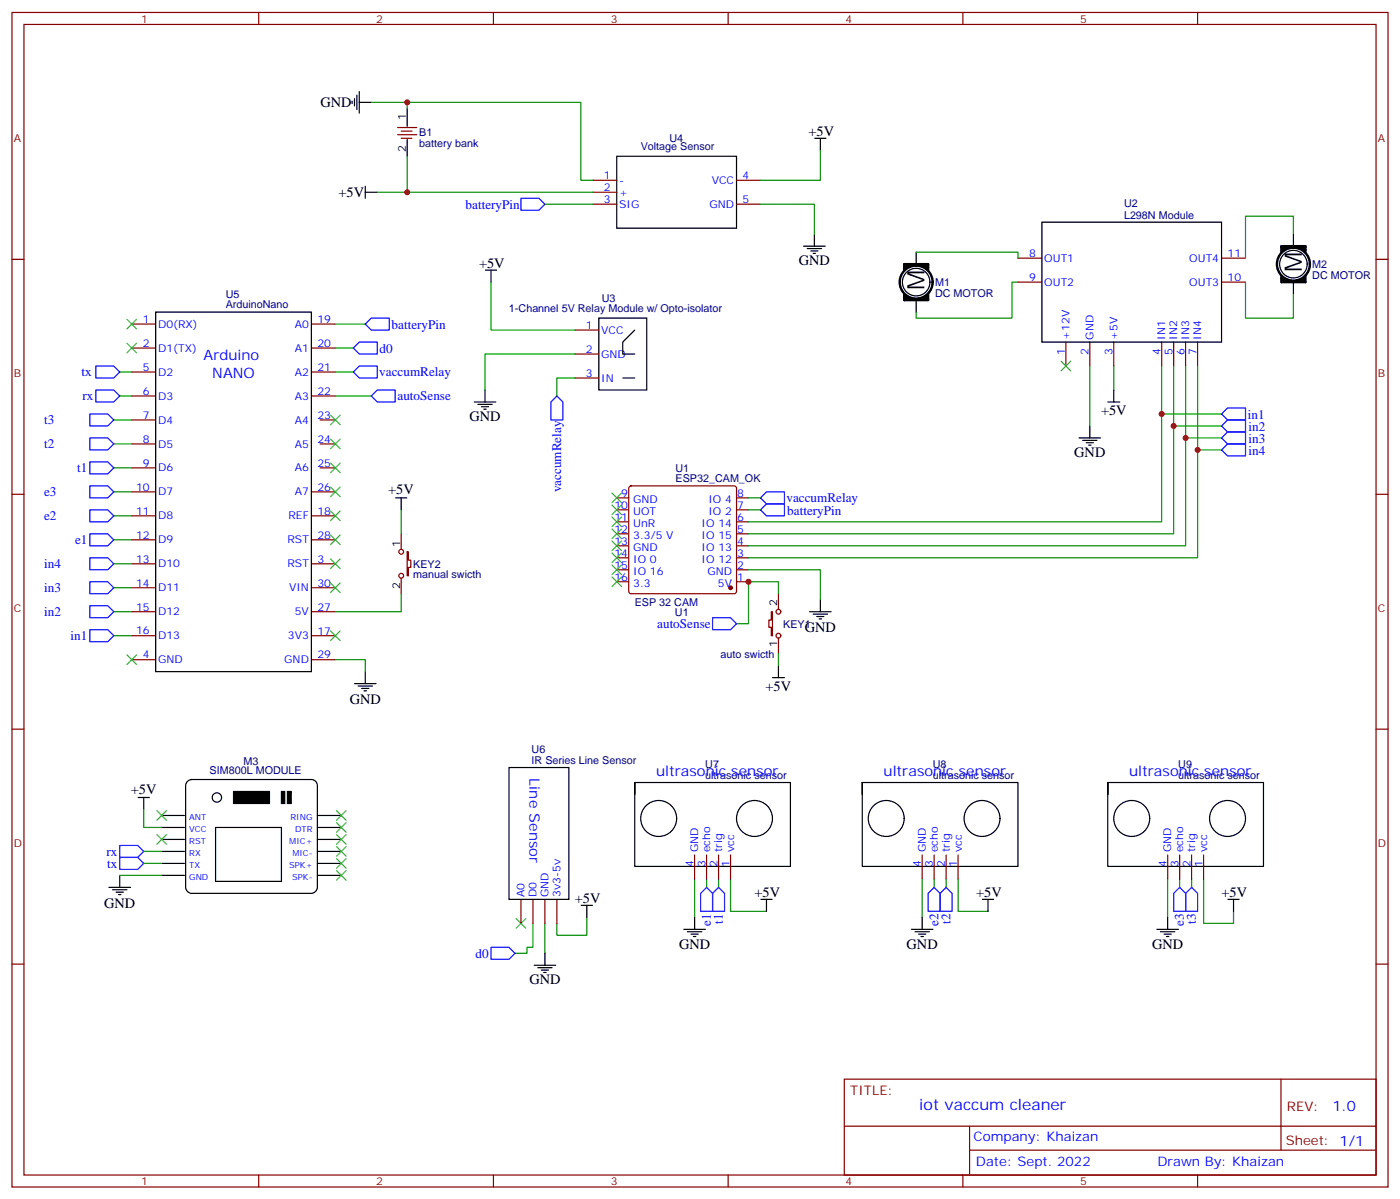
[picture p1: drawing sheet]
<svg xmlns="http://www.w3.org/2000/svg" width="412mm" height="353mm" viewBox="0 0 412 353" stroke-linecap="round" stroke-linejoin="round" font-family="sans-serif">
<g fill="none" stroke="#870000" stroke-width=".35">
<path d="M3.5 3.7h405.4v345.7h-405.4zM7.1 7.2h398.2v338.7h-398.2zM76.2 3.7v3.5M145.3 3.7v3.5M214.5 3.7v3.5M283.6 3.7v3.5M352.8 3.7v3.5M117.1 37.5h5.7M117.1 39.7h5.7M118.2 38.6h3.2M118.2 40.7h3.2M174.6 53.1h7.1"/>
<path d="M174.6 56.6h7.1M217 53.1h7M3.5 76.3h3.6M174.6 60.1h7.1M217 60.1h7M299.9 76h7M359.8 76h7.1M405.3 76.3h3.6M38.8 95.4h7.1M91.7 95.4h7.1M169.3 97.2h7.1M299.9 83h7"/>
<path d="M359.8 83h7.1M38.8 102.4h7.1M38.8 109.5h7.1M38.8 116.6h7.1M91.7 102.4h7.1M91.7 109.5h7.1M91.7 116.6h7.1M169.3 104.2h7.1M169.3 111.3h7.1M314 100.7v7M321 100.7v7M328.1 100.7v7"/>
<path d="M342.2 100.7v7M345.7 100.7v7M349.2 100.7v7M352.8 100.7v7M38.8 123.6h7.1M38.8 130.7h7.1M38.8 137.7h7.1M94.2 137.7h4.6M94.2 130.7h4.6M94.2 123.6h4.6M3.5 145.5h3.6M38.8 144.8h7.1"/>
<path d="M38.8 151.8h7.1M38.8 158.9h7.1M91.7 144.8h7.1M91.7 151.8h7.1M91.7 158.9h7.1M118.2 157.1v4.6M181.7 150.1h3.5M181.7 153.6h3.5M181.7 157.1h3.5M181.7 146.5h3.5M185.4 143.2l.5-.2h30.4l.5 .2 .2 .5v30.4l-.3 .5-.4 .2h-30.4l-.5-.3-.2-.4v-30.4zM217 157.1h3.5"/>
<path d="M217 153.6h3.5M217 150.1h3.5M217 146.5h3.5M405.3 145.5h3.6M38.8 165.9h7.1M38.8 173h7.1M91.7 165.9h7.1M91.7 173h7.1M118.2 170.2v4.6M119.9 162.4h.4v2.5h.7v2.1h-.7v2.5h-.4zM181.7 160.7h3.5M181.7 164.2h3.5"/>
<path d="M181.7 167.7h3.5M181.7 171.2h3.5M217 171.2h3.5M217 167.7h3.5M217 164.2h3.5M217 160.7h3.5M229.3 174.8v4.6M38.8 194.2h7.1M38.8 180.1h7.1M38.8 187.1h7.1M91.7 194.2h7.1M91.7 180.1h7.1"/>
<path d="M91.7 187.1h7.1M227.2 180.1h.3v7h-.3v-2.5h-.7v-2.1h.7zM229.3 187.8v4.6M3.5 214.6h3.6M405.3 214.6h3.6M204.6 251.7v7M208.1 251.7v7M211.7 251.7v7M215.2 251.7v7M271.6 251.7v7M275.2 251.7v7M278.7 251.7v7"/>
<path d="M282.2 251.7v7M344 251.7v7M347.5 251.7v7M351 251.7v7M354.5 251.7v7M153.5 264.7v7.1M157 264.7v7.1M160.5 264.7v7.1M164 264.7v7.1M3.5 283.8h3.6M405.3 283.8h3.6M248.7 317.6h156.6v28.3h-156.6z"/>
<path d="M377.3 317.7v20.8M248.7 331.5h156.5M285.6 338.5h119.6M285.6 331.5v14.1M76.2 345.9v3.5M145.3 345.9v3.5M214.5 345.9v3.5M283.6 345.9v3.5M352.8 345.9v3.5"/>
<circle cx="118.2" cy="169.5" r=".71"/>
<circle cx="118.2" cy="162.4" r=".71"/>
<circle cx="229.3" cy="180.1" r=".71"/>
<circle cx="229.3" cy="187.1" r=".71"/>
</g>
<circle cx="215.2" cy="173" r=".53" fill="#870000" stroke="#870000" stroke-width=".35"/>
<g fill="none" stroke="#000" stroke-width=".35">
<path d="M103.7 29.8v.7M104.4 29.1v2.1M105.1 28v4.2M105.8 30.1h3.6M105.8 27v6.3M119.9 31.9v5.3M107.6 56.6h3.5M107.6 54.8v3.5M119.9 41.1v4.9M181.7 46h35.3v21.2h-35.3zM239.9 40.7h3.5M241.7 40.7v3.5"/>
<path d="M142.9 79.5h3.5M144.6 79.5v3.5M236.7 72.5h6.4M237.8 73.2h4.2M238.8 73.9h2.1M239.5 74.6h.7M239.9 68.9v3.6M266.3 77.8v.7h1.8M266.3 78.8h1.1M269.9 74.2v3.6M273.4 77.8v.3h-7.1M306.9 65.4h52.9v35.3h-52.9z"/>
<path d="M377.5 72.5v.7h1.7M377.5 73.5h1M381 68.9v3.6M384.5 72.5v.3h-7M45.9 91.9h45.8v105.8h-45.8zM176.4 93.6h14.1v21.2h-14.1zM187 97.2l-3.6 3.5v3.5h3.6M269.9 88.3v3.6M271.6 87.6h1.8v.7M272.3 87.3h1.1M273.4 88h-7.1v.3M381 83v3.6"/>
<path d="M382.8 82.3h1.7v.7M383.5 82h1M384.5 82.7h-7v.3M139.7 118.3h6.3M140.8 119h4.2M141.8 119.7h2.1M142.9 114.8v3.5M183.4 111.3h3.6M326.3 118.3h3.5M328.1 114.8v3.5M142.5 120.4h.7M317.9 128.9h6.3"/>
<path d="M318.9 129.6h4.2M320 130.3h2.1M320.7 131h.7M321 125.4v3.5M116.4 146.5h3.5M118.2 146.5v3.6M241.7 176.5v3.6M107.6 197.7v3.5M227.5 199.5h3.6M229.3 195.9v3.6M238.5 180.1h6.3M239.5 180.8h4.3"/>
<path d="M240.6 181.5h2.1M241.3 182.2h.7M104.4 201.2h6.4M105.5 201.9h4.2M106.5 202.6h2.2M107.2 203.3h.7M40.6 234.7h3.5M42.3 234.7v3.6M55.3 230l1.1-.6h35.3a1.76 1.76 0 0 1 1.8 1.8v30a1.89 1.89 0 0 1-1.8 1.8h-35.3a1.89 1.89 0 0 1-1.7-1.8v-30zM149.9 225.9h17.7v38.8h-17.7zM187 230.3h45.8v24.7h-45.8v-24.7v3.6M254 230.3h45.9v24.7h-45.9v-24.7v3.6"/>
<path d="M326.3 230.3h45.9v24.7h-45.9v-24.7v3.6M35.3 257.7v3.5M47.6 240h6.7M47.6 247.1h6.7M47.6 243.6h6.7M47.6 250.6h6.7M47.6 254.1h6.7M47.6 257.7h6.7M63.5 243.6h19.4v15.8h-19.4zM93.5 240h7M93.5 247.1h7M93.5 243.6h7"/>
<path d="M93.5 250.6h7M93.5 254.1h7M93.5 257.7h7M32.1 261.2h6.4M33.2 261.9h4.2M34.2 262.6h2.1M34.9 263.3h.7M171.1 266.5h3.5M172.9 266.5v3.5M201.4 273.5h6.4M202.5 274.2h4.2M203.6 275h2.1"/>
<path d="M204.3 275.7h.7M204.6 270v3.5M224 264.7h3.5M225.8 264.7v3.6M268.5 273.5h6.3M269.5 274.2h4.3M270.6 275h2.1M271.3 275.7h.7M271.6 270v3.5M289.3 264.7h3.5M291 264.7v3.6M340.8 273.5h6.3"/>
<path d="M341.8 274.2h4.3M342.9 275h2.1M343.6 275.7h.7M344 270v3.5M361.6 264.7h3.5M363.4 264.7v3.6M157.3 284.1h6.4M158.4 284.8h4.2M159.5 285.5h2.1M160.2 286.2h.7M160.5 280.6v3.5"/>
<circle cx="381" cy="77.8" r="4.1"/>
<circle cx="269.9" cy="83" r="4.1"/>
<circle cx="63.9" cy="234.7" r="1.38"/>
<circle cx="194" cy="240.9" r="5.3"/>
<circle cx="222.2" cy="240.9" r="5.3"/>
<circle cx="261.1" cy="240.9" r="5.3"/>
<circle cx="289.3" cy="240.9" r="5.3"/>
<circle cx="333.4" cy="240.9" r="5.3"/>
<circle cx="361.6" cy="240.9" r="5.3"/>
</g>
<g fill="none" stroke="#000" stroke-width=".71">
<path d="M266.3 78.1h7.1M267.1 78.8l-.8 .7v-1.7h7.1v1.7M272 78.5h.7M272.7 78.8h.7M377.5 72.8h7M378.2 73.5l-.7 .7v-1.7h7v1.7M383.1 73.2h.7M383.8 73.5h.7M266.3 86.6v1.7h7.1v-1.7l-.7 .7M266.3 87.3h.8M266.7 87.6l1.4 .4M377.5 81.3v1.7h7v-1.7l-.7 .7"/>
<path d="M377.5 82h.7M377.8 82.3l1.4 .4"/>
<circle cx="381" cy="77.8" r="4.9"/>
<circle cx="269.9" cy="83" r="4.9"/>
</g>
<g fill="none" stroke="#008700" stroke-width=".35">
<path d="M109.4 30.1h10.5M119.9 31.9v-1.8h51.2v23h3.5M111.1 56.6h8.8M119.9 46v10.6h54.7M241.7 44.2v8.9h-17.7M160.5 60.1h14.1M224 60.1h15.9v8.8M269.9 74.2h30v1.8M381 68.9v-5.3h-14.1v12.4M98.8 95.4h8.8M144.6 83v14.2h24.7M299.9 83h-1.8v10.6h-28.2v-1.7"/>
<path d="M366.9 83v10.6h14.1v-7M35.3 109.5h3.5M35.3 116.6h3.5M98.8 116.6h10.6M98.8 109.5h5.3M98.8 102.4h5.3M169.3 104.2h-26.4v10.6M169.3 111.3h-5.3v5.3M321 107.7v17.7M328.1 107.7v7.1M342.2 107.7v45.9h-121.7M345.7 107.7v49.4h-125.2"/>
<path d="M349.2 107.7v53h-128.7M352.8 107.7v56.5h-132.3M33.5 130.7h5.3M33.5 137.7h5.3M33.5 123.6h5.3M342.2 121.8h17.6M345.7 125.4h14.1M349.2 128.9h10.6M352.8 132.4h7M33.5 144.8h5.3M33.5 151.8h5.3M33.5 158.9h5.3"/>
<path d="M118.2 150.1v7M220.5 150.1h3.5M220.5 146.5h3.5M33.5 165.9h5.3M33.5 173h5.3M118.2 174.8v5.3h-19.4M220.5 167.7h21.2v8.8M229.3 174.8v-3.6h-8.8v12.4h-3.5M33.5 180.1h5.3M33.5 187.1h5.3M98.8 194.2h8.8v3.5M229.3 192.4v3.5"/>
<path d="M42.3 238.3v5.3h5.3M35.3 257.7h12.3M42.3 250.6h5.3M42.3 254.1h5.3M204.6 258.7v11.3M208.1 258.7v2.5M211.7 258.7v2.5M215.2 258.7v9.6h10.6M271.6 258.7v11.3M275.2 258.7v2.5M278.7 258.7v2.5M282.2 258.7v9.6h8.8"/>
<path d="M344 258.7v11.3M347.5 258.7v2.5M351 258.7v2.5M354.5 258.7v13.1h8.9v-3.5M157 271.8v7h-1.8v1.8h-3.5M160.5 271.8v8.8M172.9 270v5.3h-8.9v-3.5"/>
</g>
<g fill="none" stroke="#00f" stroke-width=".35">
<path d="M153.5 58.3h5.2l1.8 1.8-1.8 1.8h-5.2zM107.6 95.4l1.8-1.8h5.3v3.6h-5.3zM28.2 107.7h5.3l1.8 1.8-1.8 1.8h-5.3zM28.2 114.8h5.3l1.8 1.8-1.8 1.7h-5.3zM104.1 102.4l1.7-1.7h5.3v3.5h-5.3zM104.1 109.5l1.7-1.8h5.3v3.6h-5.3zM109.4 116.6l1.7-1.8h5.3v3.5h-5.3zM164 116.6l1.8 1.7v5.3h-3.5v-5.3zM26.5 121.8h5.2l1.8 1.8-1.8 1.8h-5.2zM26.5 128.9h5.2l1.8 1.8-1.8 1.7h-5.2zM26.5 136h5.2l1.8 1.7-1.8 1.8h-5.2zM359.8 121.8l1.8-1.7h5.3v3.5h-5.3z"/>
<path d="M359.8 132.4l1.8-1.7h5.3v3.5h-5.3zM361.6 123.6h5.3v3.5h-5.3l-1.8-1.7zM361.6 127.1h5.3v3.6h-5.3l-1.8-1.8zM26.5 143h5.2l1.8 1.8-1.8 1.7h-5.2zM26.5 150.1h5.2l1.8 1.7-1.8 1.8h-5.2zM26.5 157.1h5.2l1.8 1.8-1.8 1.8h-5.2zM224 150.1l1.8-1.8h5.3v3.5h-5.3zM224 146.5l1.8-1.7h5.3v3.5h-5.3zM26.5 164.2h5.2l1.8 1.7-1.8 1.8h-5.2zM26.5 171.2h5.2l1.8 1.8-1.8 1.8h-5.2zM26.5 178.3h5.2l1.8 1.8-1.8 1.7h-5.2zM26.5 185.3h5.2l1.8 1.8-1.8 1.8h-5.2z"/>
<path d="M209.9 181.8h5.3l1.8 1.8-1.8 1.7h-5.3zM35.3 248.8h5.3l1.7 1.8-1.7 1.8h-5.3zM35.3 252.4h5.3l1.7 1.7-1.7 1.8h-5.3zM144.6 278.8h5.3l1.8 1.8-1.8 1.8h-5.3zM208.1 261.2l1.8 1.8v5.3h-3.5v-5.3zM211.7 261.2l1.7 1.8v5.3h-3.5v-5.3zM275.2 261.2l1.7 1.8v5.3h-3.5v-5.3zM278.7 261.2l1.8 1.8v5.3h-3.6v-5.3zM347.5 261.2l1.7 1.8v5.3h-3.5v-5.3zM351 261.2l1.8 1.8v5.3h-3.6v-5.3z"/>
</g>
<g fill="none" stroke="#3c3" stroke-width=".35">
<path d="M37.4 94l2.8 2.8M40.2 94l-2.8 2.8M37.4 101l2.8 2.9M40.2 101l-2.8 2.9M312.6 106.3l2.8 2.8M315.4 106.3l-2.8 2.8M97.4 136.3l2.8 2.8M97.4 129.3l2.8 2.8M97.4 122.2l2.8 2.8M100.2 136.3l-2.8 2.8M100.2 129.3l-2.8 2.8M100.2 122.2l-2.8 2.8"/>
<path d="M97.4 157.5l2.8 2.8M97.4 150.4l2.8 2.8M97.4 143.4l2.8 2.8M100.2 157.5l-2.8 2.8M100.2 150.4l-2.8 2.8M100.2 143.4l-2.8 2.8M180.3 145.1l2.8 2.9M180.3 152.2l2.8 2.8M180.3 148.7l2.8 2.8M180.3 155.7l2.8 2.8M180.3 159.2l2.8 2.9M183.1 145.1l-2.8 2.9"/>
<path d="M183.1 152.2l-2.8 2.8M183.1 148.7l-2.8 2.8M183.1 155.7l-2.8 2.8M183.1 159.2l-2.8 2.9M97.4 171.6l2.8 2.8M97.4 164.5l2.8 2.9M100.2 171.6l-2.8 2.8M100.2 164.5l-2.8 2.9M180.3 162.8l2.8 2.8M180.3 166.3l2.8 2.8M180.3 169.8l2.8 2.8M183.1 162.8l-2.8 2.8"/>
<path d="M183.1 166.3l-2.8 2.8M183.1 169.8l-2.8 2.8M37.4 192.8l2.8 2.8M40.2 192.8l-2.8 2.8M97.4 185.7l2.8 2.8M100.2 185.7l-2.8 2.8M46.2 238.6l2.8 2.8M49 238.6l-2.8 2.8M99.1 238.6l2.9 2.8M102 238.6l-2.9 2.8M46.2 245.7l2.8 2.8M49 245.7l-2.8 2.8"/>
<path d="M99.1 256.3l2.9 2.8M99.1 252.7l2.9 2.9M99.1 249.2l2.9 2.8M99.1 245.7l2.9 2.8M99.1 242.1l2.9 2.9M102 256.3l-2.9 2.8M102 252.7l-2.9 2.9M102 249.2l-2.9 2.8M102 245.7l-2.9 2.8M102 242.1l-2.9 2.9M152 270.4l2.9 2.8M154.9 270.4l-2.9 2.8"/>
</g>
<path d="M68.8 233h10.6v3.5h-10.6zM82.9 233h1v3.5h-1zM84.7 233h1.1v3.5h-1.1z" fill="#000" stroke="#000" stroke-width=".35"/>
<g fill="#c00">
<circle cx="119.9" cy="56.6" r=".88"/>
<circle cx="119.9" cy="30.1" r=".88"/>
<circle cx="342.2" cy="121.8" r=".88"/>
<circle cx="345.7" cy="125.4" r=".88"/>
<circle cx="349.3" cy="128.9" r=".88"/>
<circle cx="352.8" cy="132.4" r=".88"/>
<circle cx="220.5" cy="171.2" r=".88"/>
</g>
<g font-size="7.1">
<text x="383.5" y="80" transform="rotate(-90 383.5 80)">M</text>
<text x="272.3" y="85.3" transform="rotate(-90 272.3 85.3)">M</text>
</g>
<text font-size="4.6" fill="#00f" x="270.8" y="326.7">iot vaccum cleaner</text>
<g font-size="4.2">
<text x="94.4" y="31.5">GND</text>
<text x="238.1" y="40">+5V</text>
<text x="99.7" y="58">+5V</text>
<text x="141.1" y="78.8">+5V</text>
<text x="235.3" y="78.1">GND</text>
<text x="138.3" y="124">GND</text>
<text x="324.3" y="122.3">+5V</text>
<text x="316.4" y="134.5">GND</text>
<text x="114.4" y="145.4">+5V</text>
<text x="237.1" y="186.2">GND</text>
<text x="225.5" y="203.4">+5V</text>
<text x="103" y="207.3">GND</text>
<text x="38.5" y="233.6">+5V</text>
<text x="30.7" y="267.3">GND</text>
<text x="169.3" y="265.8">+5V</text>
<text x="222.2" y="264">+5V</text>
<text x="287.5" y="264">+5V</text>
<text x="359.8" y="264">+5V</text>
<text x="200" y="279.2">GND</text>
<text x="267.1" y="279.2">GND</text>
<text x="339.4" y="279.2">GND</text>
<text x="155.9" y="289.8">GND</text>
</g>
<g font-size="4.2" fill="#00f">
<text x="60" y="106">Arduino</text>
<text x="62.5" y="111.1">NANO</text>
<text x="156" y="229.1" transform="rotate(90 156 229.1)">Line Sensor</text>
<text x="193.3" y="228.4">ultrasonic sensor</text>
<text x="260.3" y="228.4">ultrasonic sensor</text>
<text x="332.6" y="228.4">ultrasonic sensor</text>
<text x="392.5" y="326.9">1.0</text>
</g>
<g font-size="3.9" fill="#00f">
<text x="137.1" y="61.4">batteryPin</text>
<text x="115.4" y="96.8">batteryPin</text>
<text x="111.8" y="103.8">d0</text>
<text x="24" y="110.8">tx</text>
<text x="111.7" y="110.8">vaccumRelay</text>
<text x="24.3" y="117.8">rx</text>
<text x="117.1" y="117.8">autoSense</text>
<text x="13" y="124.8">t3</text>
<text x="367.6" y="123.2">in1</text>
<text x="13" y="131.8">t2</text>
<text x="367.8" y="126.8">in2</text>
<text x="367.8" y="130.4">in3</text>
<text x="367.8" y="133.9">in4</text>
<text x="22.7" y="139">t1</text>
<text x="13" y="145.9">e3</text>
<text x="165.3" y="144.9" transform="rotate(-90 165.3 144.9)">vaccumRelay</text>
<text x="231.7" y="147.8">vaccumRelay</text>
<text x="13" y="153">e2</text>
<text x="231.9" y="151.4">batteryPin</text>
<text x="22.1" y="160.1">e1</text>
<text x="13" y="167.1">in4</text>
<text x="13" y="174.2">in3</text>
<text x="13" y="181.2">in2</text>
<text x="193.6" y="184.7">autoSense</text>
<text x="20.8" y="188.4">in1</text>
<text x="31.4" y="251.9">rx</text>
<text x="31.5" y="255.4">tx</text>
<text x="209.4" y="272.5" transform="rotate(-90 209.4 272.5)">e1</text>
<text x="212.9" y="271.9" transform="rotate(-90 212.9 271.9)">t1</text>
<text x="276.4" y="272.5" transform="rotate(-90 276.4 272.5)">e2</text>
<text x="279.9" y="271.9" transform="rotate(-90 279.9 271.9)">t2</text>
<text x="348.8" y="272.5" transform="rotate(-90 348.8 272.5)">e3</text>
<text x="352.3" y="271.9" transform="rotate(-90 352.3 271.9)">t3</text>
<text x="140.1" y="281.9">d0</text>
<text x="286.8" y="336">Company: Khaizan</text>
<text x="287.5" y="343.3">Date: Sept. 2022</text>
<text x="340.9" y="343.2">Drawn By: Khaizan</text>
</g>
<g font-size="3.9" fill="#800">
<text x="250.5" y="322.2">TITLE:</text>
<text x="379.1" y="326.9">REV:</text>
<text x="378.7" y="337">Sheet: 1/1</text>
</g>
<g font-size="3.2" fill="#800">
<text x="41.6" y="6.7">1</text>
<text x="110.8" y="6.7">2</text>
<text x="179.9" y="6.7">3</text>
<text x="249.1" y="6.7">4</text>
<text x="318.2" y="6.7">5</text>
<text x="4.1" y="41.8">A</text>
<text x="405.9" y="41.8">A</text>
<text x="4.1" y="110.9">B</text>
<text x="405.9" y="110.9">B</text>
<text x="4.1" y="180.1">C</text>
<text x="405.9" y="180.1">C</text>
<text x="4.1" y="249.2">D</text>
<text x="405.9" y="249.2">D</text>
<text x="41.6" y="348.9">1</text>
<text x="110.8" y="348.9">2</text>
<text x="179.9" y="348.9">3</text>
<text x="249.1" y="348.9">4</text>
<text x="318.2" y="348.9">5</text>
</g>
<g font-size="3.2">
<text x="119.6" y="35.4" transform="rotate(-90 119.6 35.4)">1</text>
<text x="119.6" y="44.8" transform="rotate(-90 119.6 44.8)">2</text>
<text x="117.8" y="161" transform="rotate(-90 117.8 161)">1</text>
<text x="117.8" y="173.3" transform="rotate(-90 117.8 173.3)">2</text>
<text x="229" y="178.3" transform="rotate(-90 229 178.3)">2</text>
<text x="229" y="190.5" transform="rotate(-90 229 190.5)">1</text>
</g>
<g font-size="3.2" fill="#000080">
<text x="123.5" y="40.1">B1</text>
<text x="197.2" y="41.7">U4</text>
<text x="123.5" y="43.3">battery bank</text>
<text x="188.7" y="44.2">Voltage Sensor</text>
<text x="331.1" y="64.3">L298N Module</text>
<text x="331.1" y="61">U2</text>
<text x="386.6" y="82.2">DC MOTOR</text>
<text x="386.6" y="78.8">M2</text>
<text x="66.5" y="87.6">U5</text>
<text x="177.3" y="88.9">U3</text>
<text x="275.4" y="87.5">DC MOTOR</text>
<text x="275.4" y="84.1">M1</text>
<text x="66.5" y="90.8">ArduinoNano</text>
<text x="149.9" y="91.9">1-Channel 5V Relay Module w/ Opto-isolator</text>
<text x="199" y="142">ESP32_CAM_OK</text>
<text x="199" y="138.9">U1</text>
<text x="121.7" y="167.2">KEY2</text>
<text x="121.7" y="170.3">manual swicth</text>
<text x="187" y="178.3">ESP 32 CAM</text>
<text x="198.8" y="181.4">U1</text>
<text x="230.7" y="184.7">KEY1</text>
<text x="212.3" y="193.6">auto swicth</text>
<text x="156.6" y="221.6">U6</text>
<text x="61.7" y="227.7">SIM800L MODULE</text>
<text x="71.8" y="225.2">M3</text>
<text x="156.6" y="224.9">IR Series Line Sensor</text>
<text x="207.7" y="226">U7</text>
<text x="274.8" y="226">U8</text>
<text x="347.1" y="226">U9</text>
<text x="207.7" y="229.3">ultrasonic sensor</text>
<text x="274.8" y="229.3">ultrasonic sensor</text>
<text x="347.1" y="229.3">ultrasonic sensor</text>
</g>
<g font-size="3.2" fill="#00f">
<text x="177.9" y="52.7">1</text>
<text x="218.7" y="52.7">4</text>
<text x="177.9" y="56.2">2</text>
<text x="177.9" y="59.8">3</text>
<text x="182.4" y="54.1">-</text>
<text x="182.4" y="57.6">+</text>
<text x="209.7" y="54.1">VCC</text>
<text x="218.7" y="59.8">5</text>
<text x="182.4" y="61.2">SIG</text>
<text x="209" y="61.2">GND</text>
<text x="303.1" y="75.6">8</text>
<text x="307.6" y="77">OUT1</text>
<text x="350.3" y="77">OUT4</text>
<text x="361.6" y="75.6">11</text>
<text x="303.1" y="82.7">9</text>
<text x="361.6" y="82.7">10</text>
<text x="307.6" y="84.1">OUT2</text>
<text x="350.3" y="84.1">OUT3</text>
<text x="42.1" y="95">1</text>
<text x="93.5" y="95">19</text>
<text x="46.6" y="96.4">D0(RX)</text>
<text x="86.8" y="96.4">A0</text>
<text x="172.6" y="96.8">1</text>
<text x="177.1" y="98.2">VCC</text>
<text x="315" y="100" transform="rotate(-90 315 100)">+12V</text>
<text x="322.1" y="100" transform="rotate(-90 322.1 100)">GND</text>
<text x="329.1" y="100" transform="rotate(-90 329.1 100)">+5V</text>
<text x="343.3" y="100" transform="rotate(-90 343.3 100)">IN1</text>
<text x="346.8" y="100" transform="rotate(-90 346.8 100)">IN2</text>
<text x="350.3" y="100" transform="rotate(-90 350.3 100)">IN3</text>
<text x="353.8" y="100" transform="rotate(-90 353.8 100)">IN4</text>
<text x="42.1" y="102.1">2</text>
<text x="46.6" y="103.5">D1(TX)</text>
<text x="86.8" y="103.5">A1</text>
<text x="93.5" y="102.1">20</text>
<text x="172.6" y="103.9">2</text>
<text x="177.1" y="105.3">GND</text>
<text x="313.6" y="104.5" transform="rotate(-90 313.6 104.5)">1</text>
<text x="320.7" y="104.5" transform="rotate(-90 320.7 104.5)">2</text>
<text x="327.7" y="104.5" transform="rotate(-90 327.7 104.5)">3</text>
<text x="341.8" y="104.5" transform="rotate(-90 341.8 104.5)">4</text>
<text x="345.4" y="104.5" transform="rotate(-90 345.4 104.5)">5</text>
<text x="348.9" y="104.5" transform="rotate(-90 348.9 104.5)">6</text>
<text x="352.4" y="104.5" transform="rotate(-90 352.4 104.5)">7</text>
<text x="42.1" y="109.1">5</text>
<text x="46.6" y="110.6">D2</text>
<text x="86.8" y="110.6">A2</text>
<text x="93.5" y="109.2">21</text>
<text x="172.6" y="110.9">3</text>
<text x="177.1" y="112.3">IN</text>
<text x="42.1" y="116.2">6</text>
<text x="46.6" y="117.6">D3</text>
<text x="86.8" y="117.6">A3</text>
<text x="93.5" y="116.2">22</text>
<text x="42.1" y="123.3">7</text>
<text x="46.6" y="124.7">D4</text>
<text x="86.8" y="124.7">A4</text>
<text x="93.5" y="123.3">23</text>
<text x="42.1" y="130.3">8</text>
<text x="46.6" y="131.7">D5</text>
<text x="86.8" y="131.7">A5</text>
<text x="93.5" y="130.3">24</text>
<text x="42.1" y="137.4">9</text>
<text x="93.5" y="137.4">25</text>
<text x="46.6" y="138.8">D6</text>
<text x="86.8" y="138.8">A6</text>
<text x="40.1" y="144.4">10</text>
<text x="46.6" y="145.8">D7</text>
<text x="86.8" y="145.8">A7</text>
<text x="93.5" y="144.4">26</text>
<text x="181" y="149.7">10</text>
<text x="183" y="146.2">9</text>
<text x="186.5" y="148">GND</text>
<text x="208.7" y="148">IO 4</text>
<text x="217.1" y="149.7">7</text>
<text x="217.1" y="146.2">8</text>
<text x="40.1" y="151.5">11</text>
<text x="46.6" y="152.9">D8</text>
<text x="85" y="152.9">REF</text>
<text x="93.5" y="151.5">18</text>
<text x="181" y="153.2">11</text>
<text x="186.5" y="151.5">UOT</text>
<text x="186.5" y="155">UnR</text>
<text x="206.7" y="155">IO 14</text>
<text x="208.7" y="151.5">IO 2</text>
<text x="217.1" y="153.2">6</text>
<text x="40.1" y="158.5">12</text>
<text x="46.6" y="159.9">D9</text>
<text x="84.7" y="159.9">RST</text>
<text x="93.5" y="158.5">28</text>
<text x="181" y="156.8">12</text>
<text x="181" y="160.3">13</text>
<text x="186.5" y="158.5">3.3/5 V</text>
<text x="206.7" y="158.5">IO 15</text>
<text x="217.1" y="160.3">4</text>
<text x="217.1" y="156.8">5</text>
<text x="40.1" y="165.6">13</text>
<text x="46.6" y="167">D10</text>
<text x="84.7" y="167">RST</text>
<text x="93.5" y="165.6">3</text>
<text x="181" y="163.8">14</text>
<text x="181" y="167.4">15</text>
<text x="186.5" y="162.1">GND</text>
<text x="186.5" y="165.6">IO 0</text>
<text x="206.7" y="165.6">IO 12</text>
<text x="206.7" y="162.1">IO 13</text>
<text x="217.1" y="167.4">2</text>
<text x="217.1" y="163.8">3</text>
<text x="40.1" y="172.6">14</text>
<text x="93.5" y="172.7">30</text>
<text x="181" y="170.9">16</text>
<text x="186.5" y="169.1">IO 16</text>
<text x="186.5" y="172.6">3.3</text>
<text x="208.4" y="169.1">GND</text>
<text x="211.5" y="172.6">5V</text>
<text x="217.1" y="170.9">1</text>
<text x="40.1" y="179.7">15</text>
<text x="46.6" y="174.1">D11</text>
<text x="85.1" y="174.1">VIN</text>
<text x="93.5" y="179.7">27</text>
<text x="46.6" y="181.1">D12</text>
<text x="86.8" y="181.1">5V</text>
<text x="40.1" y="186.8">16</text>
<text x="46.6" y="188.2">D13</text>
<text x="84.8" y="188.2">3V3</text>
<text x="93.5" y="186.8">17</text>
<text x="42.1" y="193.8">4</text>
<text x="46.6" y="195.2">GND</text>
<text x="83.7" y="195.2">GND</text>
<text x="93.5" y="193.8">29</text>
<text x="205.7" y="250.8" transform="rotate(-90 205.7 250.8)">GND</text>
<text x="209.2" y="250.8" transform="rotate(-90 209.2 250.8)">echo</text>
<text x="212.7" y="250.8" transform="rotate(-90 212.7 250.8)">trig</text>
<text x="216.3" y="250.8" transform="rotate(-90 216.3 250.8)">vcc</text>
<text x="272.7" y="250.8" transform="rotate(-90 272.7 250.8)">GND</text>
<text x="276.2" y="250.8" transform="rotate(-90 276.2 250.8)">echo</text>
<text x="279.8" y="250.8" transform="rotate(-90 279.8 250.8)">trig</text>
<text x="283.3" y="250.8" transform="rotate(-90 283.3 250.8)">vcc</text>
<text x="345" y="250.8" transform="rotate(-90 345 250.8)">GND</text>
<text x="348.5" y="250.8" transform="rotate(-90 348.5 250.8)">echo</text>
<text x="352.1" y="250.8" transform="rotate(-90 352.1 250.8)">trig</text>
<text x="355.6" y="250.8" transform="rotate(-90 355.6 250.8)">vcc</text>
<text x="204.3" y="255.3" transform="rotate(-90 204.3 255.3)">4</text>
<text x="207.8" y="255.3" transform="rotate(-90 207.8 255.3)">3</text>
<text x="211.3" y="255.3" transform="rotate(-90 211.3 255.3)">2</text>
<text x="214.8" y="255.3" transform="rotate(-90 214.8 255.3)">1</text>
<text x="271.3" y="255.3" transform="rotate(-90 271.3 255.3)">4</text>
<text x="274.8" y="255.3" transform="rotate(-90 274.8 255.3)">3</text>
<text x="278.3" y="255.3" transform="rotate(-90 278.3 255.3)">2</text>
<text x="281.9" y="255.3" transform="rotate(-90 281.9 255.3)">1</text>
<text x="343.6" y="255.3" transform="rotate(-90 343.6 255.3)">4</text>
<text x="347.1" y="255.3" transform="rotate(-90 347.1 255.3)">3</text>
<text x="350.7" y="255.3" transform="rotate(-90 350.7 255.3)">2</text>
<text x="354.2" y="255.3" transform="rotate(-90 354.2 255.3)">1</text>
<text x="154.5" y="264" transform="rotate(-90 154.5 264)">A0</text>
<text x="158" y="264" transform="rotate(-90 158 264)">D0</text>
<text x="161.6" y="264" transform="rotate(-90 161.6 264)">GND</text>
<text x="165.1" y="264" transform="rotate(-90 165.1 264)">3v3-5v</text>
</g>
<g font-size="2.5" fill="#00f">
<text x="55.7" y="241.4">ANT</text>
<text x="55.7" y="244.9">VCC</text>
<text x="85.6" y="241.4">RING</text>
<text x="86.9" y="244.9">DTR</text>
<text x="55.7" y="248.4">RST</text>
<text x="55.7" y="251.9">RX</text>
<text x="85.2" y="248.4">MIC+</text>
<text x="86.1" y="251.9">MIC-</text>
<text x="55.7" y="255.5">TX</text>
<text x="85.2" y="255.5">SPK+</text>
<text x="55.7" y="259">GND</text>
<text x="86.1" y="259">SPK-</text>
</g>
</svg>
